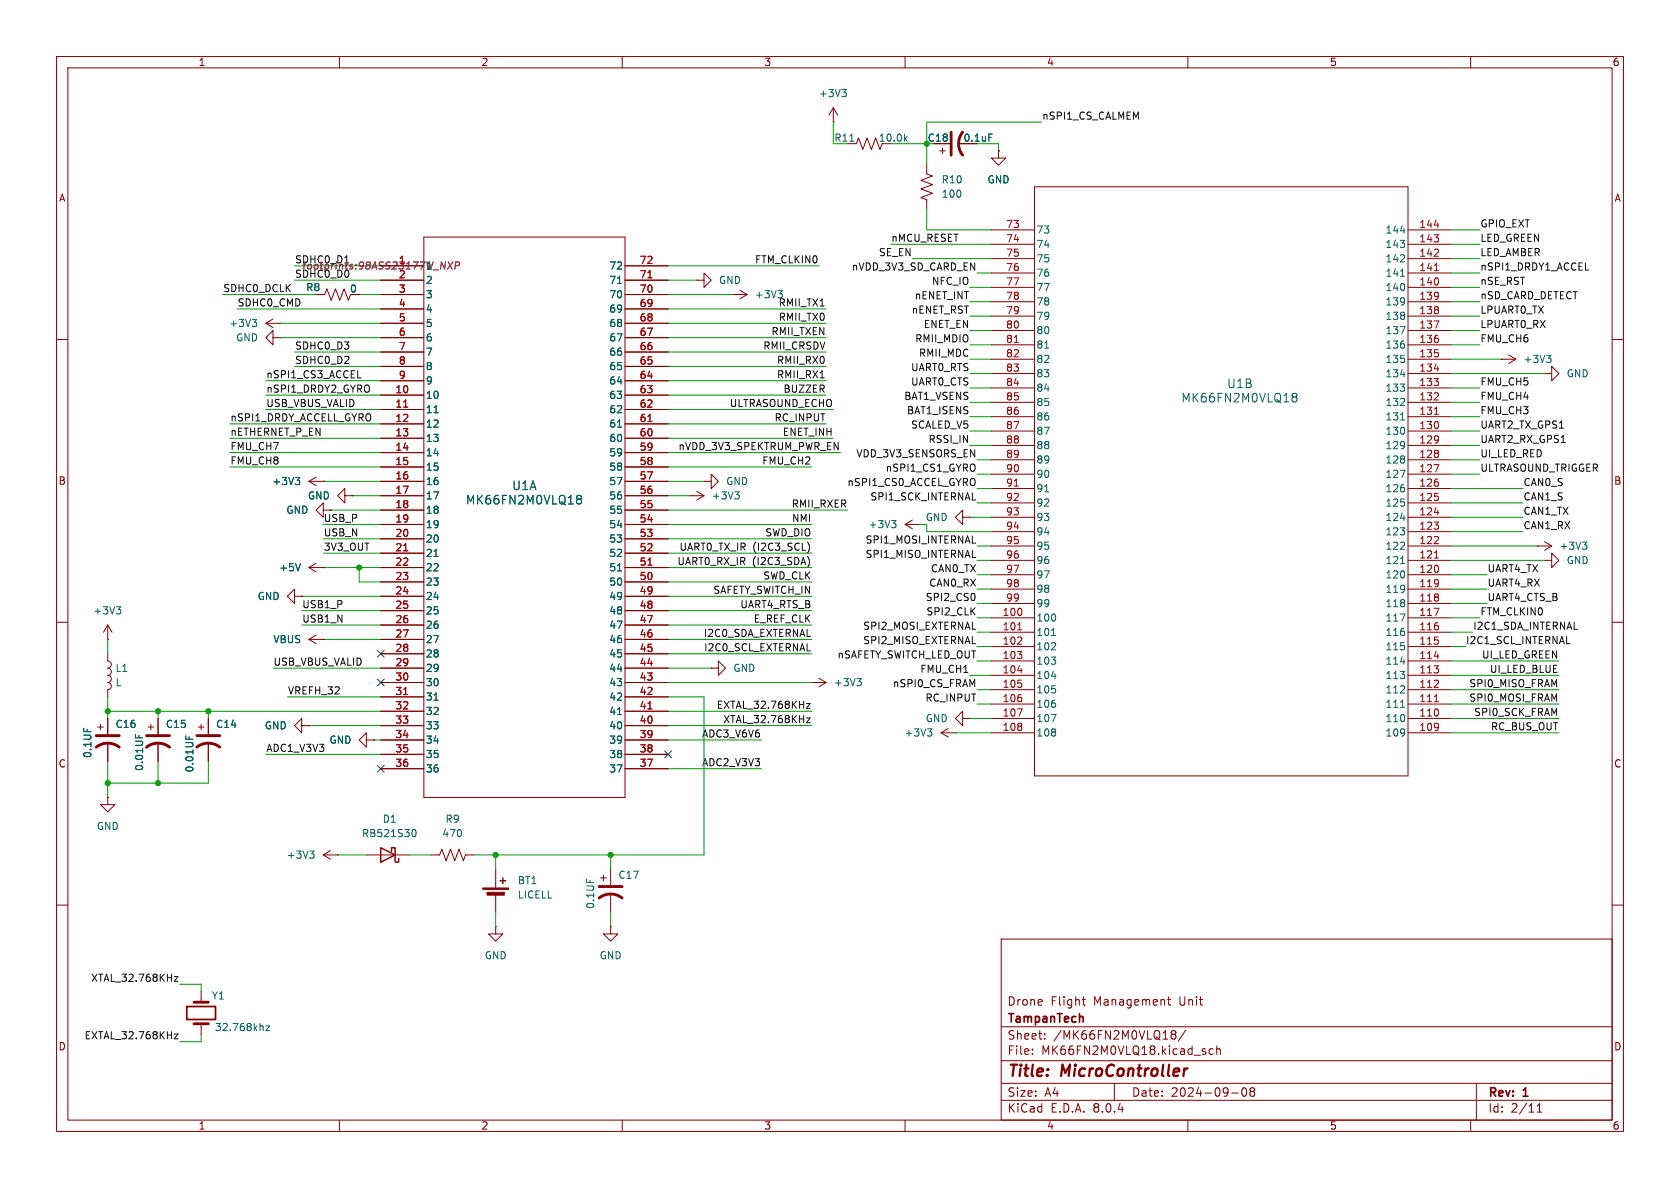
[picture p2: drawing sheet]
<svg xmlns="http://www.w3.org/2000/svg" width="297mm" height="210mm" viewBox="0 0 297 210" stroke-linecap="round" stroke-linejoin="round" font-family="sans-serif">
<g fill="none" stroke="#840000" stroke-width=".18">
<path d="M10 10h277v190h-277zM12 12h273v186h-273zM60 10v2M110 10v2M147.3 19.1l-.7 1.2M147.3 19.1v2.5M147.3 19.1l.8 1.2M160 10v2M210 10v2M260 10v2M147.3 21.6h.1M149.9 25.4h1.5l.4-1 .7 2 .8-2 .8 2 .7-2 .8 2 .4-1"/>
<path d="M163.8 29.2v1.5l1 .4-2 .8 2 .7-2 .8 2 .8-2 .7 1 .4v1.5M165.1 25.4h2.8M166.1 26.7h1M166.6 26.2v1M169.4 25.4h3.3M176.5 26.7v1.2h1.3l-1.3 1.3-1.2-1.3h1.2M176.5 26.7h.1M182.9 33h66v104.2h-66zM10 60h2M47 57.2h2.5M47 57.2l1.3 .7M48.3 59.7v-1.3l-1.3 1.3 1.3 1.3v-1.3h1.2"/>
<path d="M48.3 56.4l-1.3 .8M49.5 57.2h.1M49.5 59.7h.1M55.9 52.1h1.5l.4-1 .7 2 .8-2 .8 2 .7-2 .8 2 .4-1M62.2 52.1h1.3M67.3 52.1h7.6M67.3 47h7.6M67.3 49.5h7.6M67.3 54.6h7.6M67.3 57.2h7.6M67.3 59.7h7.6M74.9 41.9h35.6v99.1h-35.6z"/>
<path d="M110.5 52.1h7.6M110.5 47h7.6M110.5 49.5h7.6M110.5 54.6h7.6M110.5 57.2h7.6M110.5 59.7h7.6M123.2 49.5h1.3v-1.2l1.2 1.2-1.2 1.3v-1.3M123.2 49.5h.1M129.5 52.1h.1M129.5 52.1h2.6M130.8 51.3l1.3 .8M132.1 52.1l-1.3 .7"/>
<path d="M175.3 58.4h7.6M175.3 55.9h7.6M175.3 53.3h7.6M175.3 50.8h7.6M175.3 48.3h7.6M175.3 45.7h7.6M175.3 43.2h7.6M175.3 40.6h7.6M248.9 58.4h7.6M248.9 55.9h7.6M248.9 53.3h7.6M248.9 50.8h7.6"/>
<path d="M248.9 48.3h7.6M248.9 45.7h7.6M248.9 43.2h7.6M248.9 40.6h7.6M285 60h2M67.3 69.9h7.6M67.3 72.4h7.6M67.3 74.9h7.6M67.3 77.5h7.6M67.3 67.3h7.6M67.3 64.8h7.6M67.3 62.2h7.6"/>
<path d="M110.5 69.9h7.6M110.5 72.4h7.6M110.5 74.9h7.6M110.5 77.5h7.6M110.5 67.3h7.6M110.5 64.8h7.6M110.5 62.2h7.6M175.3 63.5h7.6M175.3 78.7h7.6M175.3 76.2h7.6M175.3 73.7h7.6M175.3 71.1h7.6"/>
<path d="M175.3 68.6h7.6M175.3 66h7.6M175.3 61h7.6M248.9 63.5h7.6M248.9 78.7h7.6M248.9 76.2h7.6M248.9 73.7h7.6M248.9 71.1h7.6M248.9 68.6h7.6M248.9 66h7.6M248.9 61h7.6M265.4 63.5h.1"/>
<path d="M265.4 63.5h2.6M266.7 62.7l1.3 .8M268 63.5l-1.3 .8M273 66h1.3v-1.2l1.3 1.2-1.3 1.3v-1.3M273 66h.1M54.6 85.1h2.5M54.6 85.1l1.3 .8M55.9 99.6l-1.3 .7M55.9 84.3l-1.3 .8M57.1 90.2v-1.3l-1.2 1.3 1.2 1.2v-1.2h1.3M57.1 85.1h.1M58.4 90.2h.1"/>
<path d="M61 87.6v-1.2l-1.3 1.2 1.3 1.3v-1.3h1.2M62.2 87.6h.1M67.3 80h7.6M67.3 82.6h7.6M67.3 85.1h7.6M67.3 87.6h7.6M67.3 90.2h7.6M67.3 92.7h7.6M67.3 95.3h7.6M67.3 97.8h7.6M110.5 80h7.6M110.5 82.6h7.6"/>
<path d="M110.5 85.1h7.6M110.5 87.6h7.6M110.5 90.2h7.6M110.5 92.7h7.6M110.5 95.3h7.6M110.5 97.8h7.6M121.9 87.6h.1M121.9 87.6h2.6M123.2 86.9l1.3 .7M124.5 85.1h1.2v-1.3l1.3 1.3-1.3 1.3v-1.3M124.5 85.1h.1M124.5 87.6l-1.3 .8"/>
<path d="M160 92.7h2.6M160 92.7l1.3 .8M161.3 91.9l-1.3 .8M162.6 92.7h.1M170.2 91.4v-1.2l-1.3 1.2 1.3 1.3v-1.3h1.2M171.4 91.4h.1M175.3 96.5h7.6M175.3 99.1h7.6M175.3 94h7.6M175.3 91.4h7.6M175.3 88.9h7.6M175.3 86.4h7.6"/>
<path d="M175.3 83.8h7.6M175.3 81.3h7.6M248.9 96.5h7.6M248.9 99.1h7.6M248.9 94h7.6M248.9 91.4h7.6M248.9 88.9h7.6M248.9 86.4h7.6M248.9 83.8h7.6M248.9 81.3h7.6M271.8 96.5h.1M271.8 96.5h2.5"/>
<path d="M273 99.1h1.3v-1.3l1.3 1.3-1.3 1.2v-1.2M273 99.1h.1M273 95.8l1.3 .7M274.3 96.5l-1.3 .8M10 110h2M19 115.6v1.2a.64 .64 0 0 1 .7 .7 .64 .64 0 0 1-.7 .6 .64 .64 0 0 1 .7 .6 .64 .64 0 0 1-.7 .7 .64 .64 0 0 1 .7 .6 .64 .64 0 0 1-.7 .7 .64 .64 0 0 1 .7 .6 .64 .64 0 0 1-.7 .6v1.3M19 113h.1M19 110.5v2.5M19 110.5l-.7 1.3M19 110.5l.8 1.3M52.1 105.4v-1.3l-1.3 1.3 1.3 1.3v-1.3h1.2M53.3 105.4h.1"/>
<path d="M54.6 100.3h2.5M54.6 113h2.5M54.6 113l1.3 .8M54.6 100.3l1.3 .8M55.9 112.3l-1.3 .7M57.1 113h.1M57.1 100.3h.1M67.3 100.3h7.6M67.3 102.9h7.6M67.3 105.4h7.6M67.3 108h7.6M67.3 110.5h7.6"/>
<path d="M67.3 113h7.6M67.3 115.6h7.6M67.3 118.1h7.6M110.5 100.3h7.6M110.5 102.9h7.6M110.5 105.4h7.6M110.5 108h7.6M110.5 110.5h7.6M110.5 113h7.6M110.5 115.6h7.6M110.5 118.1h7.6M125.7 118.1h1.3v-1.3l1.3 1.3-1.3 1.3v-1.3"/>
<path d="M125.7 118.1h.1M144.8 119.9l1.2 .8M175.3 109.2h7.6M175.3 111.8h7.6M175.3 114.3h7.6M175.3 116.8h7.6M175.3 119.4h7.6M175.3 106.7h7.6M175.3 104.1h7.6M175.3 101.6h7.6M248.9 109.2h7.6M248.9 111.8h7.6"/>
<path d="M248.9 114.3h7.6M248.9 116.8h7.6M248.9 119.4h7.6M248.9 106.7h7.6M248.9 104.1h7.6M248.9 101.6h7.6M285 110h2M17.3 128.5h1M17.8 128v1M19 127v2.8M19 131.3v3.3M26.2 128.5h1"/>
<path d="M26.7 128v1M27.9 127v2.8M27.9 131.3v3.3M35.1 128.5h1M35.6 128v1M36.8 127v2.8M36.8 131.3v3.3M53.3 128.3v-1.3l-1.2 1.3 1.2 1.2v-1.2h1.3M54.6 128.3h.1M64.8 130.8v-1.3l-1.3 1.3 1.3 1.3v-1.3h1.2M66 130.8h.1M67.3 120.7h7.6"/>
<path d="M67.3 123.2h7.6M67.3 125.7h7.6M67.3 128.3h7.6M67.3 130.8h7.6M67.3 133.4h7.6M67.3 135.9h7.6M110.5 120.7h7.6M110.5 123.2h7.6M110.5 125.7h7.6M110.5 128.3h7.6M110.5 130.8h7.6M110.5 133.4h7.6"/>
<path d="M110.5 135.9h7.6M143.5 120.7h.1M143.5 120.7h2.5M146 120.7l-1.2 .7M166.4 129.5l1.2 .8M166.4 129.5h2.5M167.6 128.8l-1.2 .7M168.9 129.5h.1M170.2 127v-1.3l-1.3 1.3 1.3 1.3v-1.3h1.2M171.4 127h.1M175.3 129.5h7.6M175.3 121.9h7.6"/>
<path d="M175.3 124.5h7.6M175.3 127h7.6M248.9 129.5h7.6M248.9 121.9h7.6M248.9 124.5h7.6M248.9 127h7.6M10 160h2M19 141v1.2h1.3l-1.3 1.3-1.2-1.3h1.2M19 141h.1M57.1 151.1h2.6M57.1 151.1l1.3 .8M58.4 150.4l-1.3 .7"/>
<path d="M59.7 151.1h.1M64.8 151.1h7.6M76.2 151.1h1.5l.4-1 .8 2 .7-2 .8 2 .8-2 .7 2 .4-1h1.5M87.6 153.7v3.3M87.6 158v3.3M106.2 155.2h1M106.7 154.7v1M107.9 153.7v2.8M107.9 158v3.3M285 160h2M35.6 175.3v1.9M87.6 163.8v1.3h1.3l-1.3 1.3-1.2-1.3h1.2"/>
<path d="M87.6 163.8h.1M107.9 163.8v1.3h1.3l-1.3 1.3-1.2-1.3h1.2M107.9 163.8h.1M177 166h108v32h-108zM191.3 176.7h.6M191.5 176.2v1.3l.4 .2M206.4 176.7h.6M206.6 176.2v1.3l.4 .2M35.6 181v1.9M60 198v2M110 198v2M160 198v2"/>
<path d="M177 194.5h108M177 191.5h108M177 187.5h108M177 181.5h108M182.5 186.3v.1M182.5 185.5v.1M184.7 183.6v.1M184.7 182.8v.1M197 191.5v3M207.3 182.8l-.3-.2 .3-.4 .4 .1 .2 .2-.3 .3M207.3 182.8l-.3 .3 .1 .5 .2 .1 .4-.1 .2-.2-.1-.4-.2-.2M207.3 182.8h.3"/>
<path d="M209.6 182.1l-1.3 2M210 198v2M214.5 185.5l-.5-.1-.3 .3v.4l.2 .2h.6M215.1 185.5l.2-.1 .4 .1v.9M215.1 184.9v1.5M217.7 193.2h1.2M219.7 192.4l.2-.1a.81 .81 0 0 1 .6 .6 .81 .81 0 0 1-.3 .8l-.2 .1a.81 .81 0 0 1-.3-1.4zM221.2 192.9l-.2-.2 .2-.4 .5 .1 .1 .2-.3 .3M221.2 192.9l-.2 .3v.3l.2 .3 .5-.1 .1-.2-.1-.4-.2-.2M221.2 192.9h.3M260 198v2M261 191.5v6.5"/>
<path d="M271.7 196.6h.9M271.7 195.5l.5-.4v1.5"/>
</g>
<path d="M209.9 188.9l-.3 .1" fill="none" stroke="#840000" stroke-width=".4"/>
<path d="M33 177.9h5.1v2.3h-5.1zM191.4 179.8l.1 .9" fill="none" stroke="#840000" stroke-width=".3"/>
<g fill="none" stroke="#006464" stroke-width=".18">
<path d="M148.8 15.8h.8l-.4 .5M149.4 16.3l.2 .2v.3l-.2 .3M150.2 25h.8M160 24.5l.4 .5M160.4 24.1l-.5 .5M174.8 23.7h.6M44.6 56.5h.8l-.5 .4M45.1 56.9l.3 .3v.3l-.3 .2M109.2 50.1h.7M137.5 51.4h.8l-.4 .5M138.1 51.9l.2 .2v.3M247.5 57.7h.9l-.6 1.3"/>
<path d="M247.5 46.3h.8M247.6 48.8h.7M247.6 40.8h.8M248.3 45.2v.4M76.7 73h.8M109.2 75.5h.7M184.7 61.5h.7M228.5 70l.2 .2M228.5 69.7l.2-.2 .4 .1 .2 .3-.3 .3M228.7 70.2h.3M228.7 70.2l-.2 .1M229 70.2l.3 .3-.1 .4-.2 .2-.5-.2"/>
<path d="M247.5 71.7h.8M247.6 74.2h.7M247.6 66.2h.8M248.3 70.6v.4M273.4 62.8h.8l-.4 .5M273.9 63.3l.3 .2v.3l-.3 .3M52.2 84.4h.8l-.4 .5M52.7 84.9l.3 .2v.3l-.3 .3M53.1 99.6l-.4 1.3M76.7 98.4h.8M102 88.1l.2 .1M102 87.7l.2-.1h.5l.1 .3-.3 .3"/>
<path d="M102.2 88.2h.3M102.2 88.2l-.2 .2M102.5 88.2l.3 .3-.1 .4-.2 .2-.5-.2M129.9 86.9h.8l-.4 .5M130.4 87.4l.3 .3v.3l-.3 .2M157.6 92h.8l-.4 .5M158.2 92.5l.2 .2v.3l-.2 .3M184.7 86.9h.7M247.5 97.1h.8M247.5 83.1h.9l-.6 1.3M247.6 99.6h.7M247.6 91.6h.8"/>
<path d="M248.3 96v.4M279.8 95.8h.7l-.4 .5M280.3 96.3l.2 .3v.3l-.2 .2M20.6 107.3h.7l-.4 .4M21.1 107.7l.2 .3v.3l-.2 .2M109.2 100.9h.7M151.5 120h.8l-.5 .4M185.8 114.9h.8M185.9 112.3h.7M185.9 119.5h.8M186.6 113.7v.5M247.5 108.5h.9l-.6 1.3"/>
<path d="M247.6 117h.8M23.9 129.8v.6M24.6 130v.4M32.8 130.1v.6M33.4 130.3v.4M76.7 123.8h.8M109.2 126.3h.7M152 120.4l.3 .3v.3l-.3 .2M164 128.8h.7l-.4 .5M164.5 129.3l.2 .3v.3l-.2 .2M185.8 126.3h.9l-.6 1.3M247.5 122.5h.8"/>
<path d="M247.6 125h.7M248.3 121.4v.4M54.7 150.4h.8l-.4 .5M55.3 150.9l.2 .3v.3l-.2 .2M72.9 146.8l.2-.2a.68 .68 0 0 1 .5 .7 .68 .68 0 0 1-.5 .6l-.2-.1M47 181.3h.7l-.7 .9h.7"/>
</g>
<g fill="none" stroke="#a90000" stroke-width=".18">
<path d="M253.6 39.8h.8M114.5 49.1h.8M253.5 56.7h.9l-.6 1.3M253.5 45.3h.8M253.6 47.8h.7M254.2 44.2v.4M71.4 72h.7M114.5 74.5h.8M179.3 60.5h.7M253.5 70.7h.8M253.6 73.2h.7M253.6 65.2h.8"/>
<path d="M254.2 69.6v.4M71.4 97.4h.7M114.5 99.9h.8M179.3 85.9h.7M253.5 96.1h.8M253.5 82.1h.9l-.6 1.3M253.6 98.6h.7M253.6 90.6h.8M254.2 95v.4M179.9 113.9h.7M179.9 111.3h.7M179.9 118.5h.8"/>
<path d="M180.6 112.7v.5M253.5 107.5h.9l-.6 1.3M253.6 116h.8M71.4 122.8h.7M114.5 125.3h.8M179.9 125.3h.8l-.5 1.3M253.5 121.5h.8M253.6 124h.7M254.2 120.4v.4"/>
</g>
<path d="M78 46.3l.6 1.3 .2-1.3M79.2 46.3l.7 1.3M80.1 46.3l-1 1.3M80.5 47l.6-.1 .1-.2v-.3l-.1-.1h-.5l-.2 1.3" fill="none" stroke="#840084" stroke-width=".18"/>
<g fill="#840000" stroke="#840000" stroke-width=".18">
<path d="M85.3 157h4.6v.2h-4.6z"/>
<path d="M86.1 157.7h3.1v.5h-3.1z"/>
</g>
<path d="M67.3 149.9l2.5 1.2-2.5 1.3zM69.2 150.5v-.6h.6v2.5h.7v-.6M88.4 155.7h1M88.9 155.2v1" fill="none" stroke="#840000" stroke-width=".25"/>
<path d="M168.1 23.4v4M170.2 23.4a3.3 3.3 0 0 0 0 4M17 132.1a3.3 3.3 0 0 1 4.1 0M17 130h4.1M25.9 132.1a3.3 3.3 0 0 1 4.1 0M25.9 130h4.1M34.8 132.1a3.3 3.3 0 0 1 4.1 0M34.8 130h4.1M105.9 158.8a3.3 3.3 0 0 1 4.1 0M105.9 156.7h4.1M34.3 177.2h2.5M34.3 181h2.5" fill="none" stroke="#840000" stroke-width=".51"/>
<path d="M280.3 47.7h.6M63.2 66.8h.6M145 66.8h.7M142.8 95.9a1.49 1.49 0 0 1 0 1.8M143 98.7l.1 .5-.1 .7M172.3 105.1v.8M277 113.8h.6M142.6 126.9h.6l-.6 .9h.6M142.6 124.4h.6l-.6 .8h.6M30.8 172.6h.7l-.7 .9h.7M30.8 182.8h.7l-.7 .8h.7" fill="none" stroke="#0f0f0f" stroke-width=".18"/>
<g fill="none" stroke="#009600" stroke-width=".18">
<path d="M147.3 21.6v3.8M157.5 25.4h6.3M163.8 36.8v3.8h11.5M172.7 25.4h3.8v1.3M184.1 21.6h-20.3v7.6M39.4 52.1h16.5M41.9 54.6h25.4M49.5 59.7h17.8M49.5 57.2h17.8M52.1 47h15.2M52.1 49.5h15.2M63.5 52.1h3.8"/>
<path d="M118.1 52.1h11.4M118.1 59.7h27.9M118.1 47h26.7M118.1 54.6h27.9M118.1 57.2h27.9M118.1 49.5h5.1M157.5 43.2h17.8M161.3 45.7h14M171.4 58.4h3.9M171.4 50.8h3.9M171.4 53.3h3.9M171.4 55.9h3.9"/>
<path d="M172.7 48.3h2.6M256.5 48.3h5.1M256.5 45.7h5.1M256.5 40.6h5.1M256.5 43.2h5.1M256.5 58.4h5.1M256.5 50.8h5.1M256.5 53.3h5.1M256.5 55.9h5.1M40.6 74.9h26.7M40.6 77.5h26.7M47 69.9h20.3"/>
<path d="M47 67.3h20.3M47 72.4h20.3M52.1 62.2h15.2M52.1 64.8h15.2M118.1 69.9h27.9M118.1 74.9h27.9M118.1 62.2h27.9M118.1 67.3h27.9M118.1 64.8h27.9M118.1 77.5h29.2M118.1 72.4h29.2M171.4 68.6h3.9"/>
<path d="M171.4 78.7h3.9M171.4 76.2h3.9M171.4 66h3.9M171.4 73.7h3.9M171.4 61h3.9M171.4 63.5h3.9M171.4 71.1h3.9M256.5 68.6h5.1M256.5 78.7h5.1M256.5 76.2h5.1M256.5 66h16.5M256.5 73.7h5.1"/>
<path d="M256.5 61h5.1M256.5 63.5h8.9M256.5 71.1h5.1M40.6 82.6h26.7M40.6 80h26.7M57.1 92.7h10.2M57.1 95.3h10.2M57.1 97.8h10.2M57.1 85.1h10.2M58.4 90.2h8.9M62.2 87.6h5.1M118.1 92.7h25.4"/>
<path d="M118.1 82.6h25.4M118.1 95.3h25.4M118.1 87.6h3.8M118.1 97.8h25.4M118.1 90.2h31.8M118.1 80h30.5M118.1 85.1h6.4M162.6 92.7h1.2v1.3h11.5M171.4 91.4h3.9M172.7 88.9h2.6M172.7 96.5h2.6M172.7 86.4h2.6"/>
<path d="M172.7 83.8h2.6M172.7 81.3h2.6M172.7 99.1h2.6M256.5 94h12.7M256.5 88.9h12.7M256.5 96.5h15.3M256.5 86.4h12.7M256.5 83.8h5.1M256.5 81.3h5.1M256.5 99.1h16.5M256.5 91.4h12.7M19 113v2.6"/>
<path d="M48.3 118.1h19M53.3 108h14M53.3 110.5h14M53.3 105.4h14M57.1 113h10.2M57.1 100.3h10.2M63.5 100.3v2.6h3.8M118.1 108h25.4M118.1 115.6h25.4M118.1 113h25.4M118.1 118.1h7.6M118.1 100.3h25.4"/>
<path d="M118.1 102.9h25.4M118.1 110.5h25.4M118.1 105.4h25.4M171.4 119.4h3.9M172.7 116.8h2.6M172.7 114.3h2.6M172.7 104.1h2.6M172.7 106.7h2.6M172.7 111.8h2.6M172.7 101.6h2.6M172.7 109.2h2.6M256.5 116.8h19.1"/>
<path d="M256.5 119.4h19.1M256.5 114.3h2.6M256.5 104.1h6.4M256.5 106.7h6.4M256.5 111.8h3.8M256.5 101.6h6.4M256.5 109.2h5.1M19 125.7h48.3M19 123.2v3.8M19 134.6v6.4M27.9 125.7v1.3M27.9 134.6v3.8"/>
<path d="M36.8 134.6v3.8h-17.8M36.8 125.7v1.3M47 133.4h20.3M50.8 123.2h16.5M54.6 128.3h12.7M66 130.8h1.3M118.1 123.2h6.4v27.9h-40.7M118.1 130.8h16.5M118.1 135.9h16.5M118.1 125.7h25.4M118.1 120.7h25.4M118.1 128.3h25.4"/>
<path d="M168.9 129.5h6.4M171.4 127h3.9M172.7 124.5h2.6M172.7 121.9h2.6M256.5 124.5h19.1M256.5 129.5h19.1M256.5 121.9h19.1M256.5 127h19.1M59.7 151.1h5.1M72.4 151.1h3.8M87.6 151.1v2.6M107.9 151.1v2.6"/>
<path d="M31.7 174h3.9v1.3M87.6 161.3v2.5M107.9 161.3v2.5M35.6 182.9v1.3h-3.9"/>
</g>
<path d="M66.7 115l1.2 1.2M67.9 115l-1.2 1.2M66.7 120l1.2 1.3M66.7 135.3l1.2 1.2M67.9 120l-1.2 1.3M67.9 135.3l-1.2 1.2M117.5 132.7l1.2 1.3M118.7 132.7l-1.2 1.3" fill="none" stroke="#000084" stroke-width=".18"/>
<g fill="#009600" stroke="#009600" stroke-width=".18">
<circle cx="19" cy="138.4" r=".46"/>
<circle cx="27.9" cy="138.4" r=".46"/>
<circle cx="36.8" cy="125.7" r=".46"/>
<circle cx="19" cy="125.7" r=".46"/>
<circle cx="27.9" cy="125.7" r=".46"/>
<circle cx="63.5" cy="100.3" r=".46"/>
<circle cx="87.6" cy="151.1" r=".46"/>
<circle cx="107.9" cy="151.1" r=".46"/>
<circle cx="163.8" cy="25.4" r=".46"/>
</g>
<g font-size="2.8" fill="#840000">
<text x="178" y="190.9">Title:</text>
<text x="187.7" y="190.9">MicroController</text>
</g>
<g font-size="2.1" fill="#006464">
<text x="208.7" y="71.3">MK66FN2M0VLQ18</text>
<text x="216.8" y="68.8">U1B</text>
<text x="82.3" y="89.4">MK66FN2M0VLQ18</text>
<text x="90.5" y="86.8">U1A</text>
</g>
<g font-size="2.1" fill="#840000">
<text x="178" y="178">Drone</text>
<text x="185.7" y="178">Flight</text>
<text x="193.4" y="178">Management</text>
<text x="208.6" y="178">Unit</text>
<text x="178" y="184">Sheet:</text>
<text x="178" y="181.2">TampanTech</text>
<text x="186.2" y="184">/MK66FN2M0VLQ18/</text>
<text x="178" y="186.7">File:</text>
<text x="184.1" y="186.7">MK66FN2M0VLQ18.kicad_sch</text>
<text x="178" y="196.9">KiCad</text>
<text x="178" y="194.1">Size:</text>
<text x="184.7" y="194.1">A4</text>
<text x="185.7" y="196.9">E.D.A.</text>
<text x="193.3" y="196.9">8.0.4</text>
<text x="200" y="194.1">Date:</text>
<text x="207" y="194.1">2024-09-08</text>
<text x="263" y="194.3">Rev:</text>
<text x="263" y="196.9">Id:</text>
<text x="267.1" y="196.9">2/11</text>
<text x="269.4" y="194.3">1</text>
</g>
<g font-size="1.8" fill="#840000">
<text x="35" y="11.9">1</text>
<text x="85" y="11.9">2</text>
<text x="135" y="11.9">3</text>
<text x="185" y="11.9">4</text>
<text x="235" y="11.9">5</text>
<text x="285" y="11.9">6</text>
<text x="10.3" y="35.9">A</text>
<text x="285.3" y="35.9">A</text>
<text x="10.3" y="85.9">B</text>
<text x="285.3" y="85.9">B</text>
<text x="10.3" y="135.9">C</text>
<text x="285.3" y="135.9">C</text>
<text x="10.3" y="185.9">D</text>
<text x="285.3" y="185.9">D</text>
<text x="35" y="199.9">1</text>
<text x="85" y="199.9">2</text>
<text x="135" y="199.9">3</text>
<text x="185" y="199.9">4</text>
<text x="235" y="199.9">5</text>
<text x="285" y="199.9">6</text>
</g>
<g font-size="1.8" fill="#006464">
<text x="144.7" y="17.4">+3V3</text>
<text x="155.3" y="25.2">10.0k</text>
<text x="163.9" y="25.2">C18</text>
<text x="170.2" y="25.2">0.1uF</text>
<text x="166.4" y="35.2">100</text>
<text x="166.4" y="32.6">R10</text>
<text x="174.5" y="32.6">GND</text>
<text x="183.1" y="41.5">73</text>
<text x="244.8" y="41.5">144</text>
<text x="75.2" y="47.9">1</text>
<text x="107.6" y="47.9">72</text>
<text x="183.1" y="44">74</text>
<text x="183.1" y="46.6">75</text>
<text x="244.8" y="46.6">142</text>
<text x="244.8" y="44">143</text>
<text x="54" y="51.7">R8</text>
<text x="61.8" y="51.9">0</text>
<text x="75.2" y="50.4">2</text>
<text x="75.2" y="52.9">3</text>
<text x="107.6" y="52.9">70</text>
<text x="107.6" y="50.4">71</text>
<text x="127" y="50.4">GND</text>
<text x="133.4" y="52.9">+3V3</text>
<text x="183.1" y="49.1">76</text>
<text x="183.1" y="51.7">77</text>
<text x="244.8" y="51.7">140</text>
<text x="244.8" y="49.1">141</text>
<text x="40.4" y="58">+3V3</text>
<text x="75.2" y="55.5">4</text>
<text x="75.2" y="58">5</text>
<text x="107.6" y="58">68</text>
<text x="107.6" y="55.5">69</text>
<text x="183.1" y="54.2">78</text>
<text x="183.1" y="56.7">79</text>
<text x="183.1" y="59.3">80</text>
<text x="244.8" y="59.3">137</text>
<text x="244.8" y="56.7">138</text>
<text x="244.8" y="54.2">139</text>
<text x="41.6" y="60.6">GND</text>
<text x="75.2" y="60.6">6</text>
<text x="75.2" y="63.1">7</text>
<text x="75.2" y="65.6">8</text>
<text x="107.6" y="65.6">65</text>
<text x="107.6" y="63.1">66</text>
<text x="107.6" y="60.6">67</text>
<text x="183.1" y="61.8">81</text>
<text x="183.1" y="64.4">82</text>
<text x="244.8" y="64.4">135</text>
<text x="244.8" y="61.8">136</text>
<text x="269.3" y="64.4">+3V3</text>
<text x="75.2" y="70.7">10</text>
<text x="75.2" y="68.2">9</text>
<text x="107.6" y="70.7">63</text>
<text x="107.6" y="68.2">64</text>
<text x="183.1" y="66.9">83</text>
<text x="183.1" y="69.4">84</text>
<text x="183.1" y="72">85</text>
<text x="244.8" y="72">132</text>
<text x="244.8" y="69.4">133</text>
<text x="244.8" y="66.9">134</text>
<text x="276.9" y="66.9">GND</text>
<text x="75.2" y="73.3">11</text>
<text x="75.2" y="75.8">12</text>
<text x="107.6" y="75.8">61</text>
<text x="107.6" y="73.3">62</text>
<text x="183.1" y="74.5">86</text>
<text x="183.1" y="77.1">87</text>
<text x="244.8" y="77.1">130</text>
<text x="244.8" y="74.5">131</text>
<text x="75.2" y="78.3">13</text>
<text x="75.2" y="80.9">14</text>
<text x="75.2" y="83.4">15</text>
<text x="107.6" y="83.4">58</text>
<text x="107.6" y="80.9">59</text>
<text x="107.6" y="78.3">60</text>
<text x="183.1" y="79.6">88</text>
<text x="183.1" y="82.1">89</text>
<text x="244.8" y="82.1">128</text>
<text x="244.8" y="79.6">129</text>
<text x="48" y="86">+3V3</text>
<text x="54.3" y="88.5">GND</text>
<text x="75.2" y="86">16</text>
<text x="75.2" y="88.5">17</text>
<text x="107.6" y="88.5">56</text>
<text x="107.6" y="86">57</text>
<text x="125.7" y="88.5">+3V3</text>
<text x="128.3" y="86">GND</text>
<text x="183.1" y="84.7">90</text>
<text x="183.1" y="87.2">91</text>
<text x="183.1" y="89.8">92</text>
<text x="244.8" y="89.8">125</text>
<text x="244.8" y="87.2">126</text>
<text x="244.8" y="84.7">127</text>
<text x="50.5" y="91">GND</text>
<text x="75.2" y="91">18</text>
<text x="75.2" y="93.6">19</text>
<text x="107.6" y="93.6">54</text>
<text x="107.6" y="91">55</text>
<text x="153.5" y="93.6">+3V3</text>
<text x="163.6" y="92.3">GND</text>
<text x="183.1" y="92.3">93</text>
<text x="183.1" y="94.8">94</text>
<text x="244.8" y="94.8">123</text>
<text x="244.8" y="92.3">124</text>
<text x="49.3" y="101.2">+5V</text>
<text x="75.2" y="96.1">20</text>
<text x="75.2" y="98.7">21</text>
<text x="75.2" y="101.2">22</text>
<text x="107.6" y="101.2">51</text>
<text x="107.6" y="98.7">52</text>
<text x="107.6" y="96.1">53</text>
<text x="183.1" y="97.4">95</text>
<text x="183.1" y="99.9">96</text>
<text x="244.8" y="99.9">121</text>
<text x="244.8" y="97.4">122</text>
<text x="275.6" y="97.4">+3V3</text>
<text x="276.9" y="99.9">GND</text>
<text x="45.4" y="106.3">GND</text>
<text x="75.2" y="103.7">23</text>
<text x="75.2" y="106.3">24</text>
<text x="107.6" y="106.3">49</text>
<text x="107.6" y="103.7">50</text>
<text x="183.1" y="102.5">97</text>
<text x="183.1" y="105">98</text>
<text x="183.1" y="107.5">99</text>
<text x="244.8" y="107.5">118</text>
<text x="244.8" y="105">119</text>
<text x="244.8" y="102.5">120</text>
<text x="16.4" y="108.8">+3V3</text>
<text x="48.2" y="113.9">VBUS</text>
<text x="75.2" y="108.8">25</text>
<text x="75.2" y="111.4">26</text>
<text x="75.2" y="113.9">27</text>
<text x="107.6" y="113.9">46</text>
<text x="107.6" y="111.4">47</text>
<text x="107.6" y="108.8">48</text>
<text x="183.1" y="110.1">100</text>
<text x="183.1" y="112.6">101</text>
<text x="244.8" y="112.6">116</text>
<text x="244.8" y="110.1">117</text>
<text x="20.3" y="119">L1</text>
<text x="75.2" y="116.4">28</text>
<text x="75.2" y="119">29</text>
<text x="107.6" y="119">44</text>
<text x="107.6" y="116.4">45</text>
<text x="129.5" y="119">GND</text>
<text x="183.1" y="115.2">102</text>
<text x="183.1" y="117.7">103</text>
<text x="244.8" y="117.7">114</text>
<text x="244.8" y="115.2">115</text>
<text x="20.3" y="121.5">L</text>
<text x="75.2" y="121.5">30</text>
<text x="75.2" y="124.1">31</text>
<text x="107.6" y="124.1">42</text>
<text x="107.6" y="121.5">43</text>
<text x="147.3" y="121.5">+3V3</text>
<text x="183.1" y="120.2">104</text>
<text x="183.1" y="122.8">105</text>
<text x="183.1" y="125.3">106</text>
<text x="244.8" y="125.3">111</text>
<text x="244.8" y="122.8">112</text>
<text x="244.8" y="120.2">113</text>
<text x="20.3" y="128.9">C16</text>
<text x="29.2" y="128.9">C15</text>
<text x="38.1" y="128.9">C14</text>
<text x="46.7" y="129.1">GND</text>
<text x="58.1" y="131.7">GND</text>
<text x="75.2" y="126.6">32</text>
<text x="75.2" y="129.1">33</text>
<text x="75.2" y="131.7">34</text>
<text x="107.6" y="131.7">39</text>
<text x="107.6" y="129.1">40</text>
<text x="107.6" y="126.6">41</text>
<text x="159.8" y="130.4">+3V3</text>
<text x="163.6" y="127.9">GND</text>
<text x="183.1" y="127.9">107</text>
<text x="183.1" y="130.4">108</text>
<text x="244.8" y="130.4">109</text>
<text x="244.8" y="127.9">110</text>
<text x="16.4" y="134.1" transform="rotate(-90 16.4 134.1)">0.1UF</text>
<text x="25.5" y="136.4" transform="rotate(-90 25.5 136.4)">0.01UF</text>
<text x="34.4" y="136.6" transform="rotate(-90 34.4 136.6)">0.01UF</text>
<text x="75.2" y="134.2">35</text>
<text x="75.2" y="136.8">36</text>
<text x="107.6" y="136.8">37</text>
<text x="107.6" y="134.2">38</text>
<text x="17" y="146.9">GND</text>
<text x="63.9" y="148.2">RB521S30</text>
<text x="67.6" y="145.6">D1</text>
<text x="78.1" y="148.2">470</text>
<text x="78.7" y="145.6">R9</text>
<text x="50.6" y="152">+3V3</text>
<text x="109.2" y="155.5">C17</text>
<text x="91.4" y="156.5">BT1</text>
<text x="91.4" y="159">LICELL</text>
<text x="105.3" y="160.8" transform="rotate(-90 105.3 160.8)">0.1UF</text>
<text x="85.6" y="169.8">GND</text>
<text x="105.9" y="169.8">GND</text>
<text x="37.4" y="176.9">Y1</text>
<text x="37.9" y="182.5">32.768khz</text>
</g>
<g font-size="1.8" fill="#0f0f0f">
<text x="184.1" y="21.2">nSPI1_CS_CALMEM</text>
<text x="261.6" y="40.3">GPIO_EXT</text>
<text x="133.4" y="46.6">FTM_CLKIN0</text>
<text x="150.5" y="47.9">nVDD_3V3_SD_CARD_EN</text>
<text x="155.3" y="45.4">SE_EN</text>
<text x="157.5" y="42.8">nMCU_RESET</text>
<text x="261.6" y="42.8">LED_GREEN</text>
<text x="261.6" y="45.4">LED_AMBER</text>
<text x="261.6" y="47.9">nSPI1_DRDY1_ACCEL</text>
<text x="39.4" y="51.7">SDHC0_DCLK</text>
<text x="161.6" y="53">nENET_INT</text>
<text x="164.7" y="50.5">NFC_IO</text>
<text x="261.6" y="53">nSD_CARD_DETECT</text>
<text x="261.6" y="50.5">nSE_RST</text>
<text x="41.9" y="54.3">SDHC0_CMD</text>
<text x="136.3" y="59.3">RMII_TXEN</text>
<text x="137.6" y="54.3">RMII_TX1</text>
<text x="137.6" y="56.8">RMII_TX0</text>
<text x="161.1" y="55.5">nENET_RST</text>
<text x="163.2" y="58.1">ENET_EN</text>
<text x="261.6" y="58.1">LPUART0_RX</text>
<text x="261.6" y="55.5">LPUART0_TX</text>
<text x="52.1" y="64.4">SDHC0_D2</text>
<text x="52.1" y="61.9">SDHC0_D3</text>
<text x="134.8" y="61.9">RMII_CRSDV</text>
<text x="137.3" y="64.4">RMII_RX0</text>
<text x="161" y="65.7">UART0_RTS</text>
<text x="161.7" y="60.6">RMII_MDIO</text>
<text x="162.4" y="63.2">RMII_MDC</text>
<text x="261.6" y="60.6">FMU_CH6</text>
<text x="47" y="69.5">nSPI1_DRDY2_GYRO</text>
<text x="47" y="67">nSPI1_CS3_ACCEL</text>
<text x="137.3" y="67">RMII_RX1</text>
<text x="138.4" y="69.5">BUZZER</text>
<text x="159.8" y="70.8">BAT1_VSENS</text>
<text x="161" y="68.2">UART0_CTS</text>
<text x="261.6" y="70.8">FMU_CH4</text>
<text x="261.6" y="68.2">FMU_CH5</text>
<text x="40.6" y="77.1">nETHERNET_P_EN</text>
<text x="40.6" y="74.6">nSPI1_DRDY_ACCELL_GYRO</text>
<text x="47" y="72">USB_VBUS_VALID</text>
<text x="128.9" y="72">ULTRASOUND_ECHO</text>
<text x="136.8" y="74.6">RC_INPUT</text>
<text x="138.3" y="77.1">ENET_INH</text>
<text x="160.2" y="73.3">BAT1_ISENS</text>
<text x="161" y="75.9">SCALED_V5</text>
<text x="261.6" y="75.9">UART2_TX_GPS1</text>
<text x="261.6" y="73.3">FMU_CH3</text>
<text x="40.6" y="79.7">FMU_CH7</text>
<text x="40.6" y="82.2">FMU_CH8</text>
<text x="119.8" y="79.7">nVDD_3V3_SPEKTRUM_PWR_EN</text>
<text x="134.7" y="82.2">FMU_CH2</text>
<text x="151.3" y="80.9">VDD_3V3_SENSORS_EN</text>
<text x="156.5" y="83.5">nSPI1_CS1_GYRO</text>
<text x="164.1" y="78.4">RSSI_IN</text>
<text x="261.6" y="78.4">UART2_RX_GPS1</text>
<text x="261.6" y="80.9">UI_LED_RED</text>
<text x="261.6" y="83.5">ULTRASOUND_TRIGGER</text>
<text x="139.9" y="89.8">RMII_RXER</text>
<text x="149.7" y="86">nSPI1_CS0_ACCEL_GYRO</text>
<text x="153.8" y="88.6">SPI1_SCK_INTERNAL</text>
<text x="269.2" y="88.6">CAN1_S</text>
<text x="269.2" y="86">CAN0_S</text>
<text x="57.1" y="92.4">USB_P</text>
<text x="57.1" y="94.9">USB_N</text>
<text x="135.2" y="94.9">SWD_DIO</text>
<text x="139.9" y="92.4">NMI</text>
<text x="269.2" y="93.6">CAN1_RX</text>
<text x="269.2" y="91.1">CAN1_TX</text>
<text x="57.1" y="97.4">3V3_OUT</text>
<text x="119.7" y="100">UART0_RX_IR</text>
<text x="120" y="97.4">UART0_TX_IR (I2C3_SCL)</text>
<text x="133" y="100">(I2C3_SDA)</text>
<text x="152.9" y="98.7">SPI1_MISO_INTERNAL</text>
<text x="152.9" y="96.2">SPI1_MOSI_INTERNAL</text>
<text x="164.5" y="101.3">CAN0_TX</text>
<text x="262.9" y="101.3">UART4_TX</text>
<text x="53.3" y="107.6">USB1_P</text>
<text x="126" y="105.1">SAFETY_SWITCH_IN</text>
<text x="130.8" y="107.6">UART4_RTS_B</text>
<text x="134.8" y="102.5">SWD_CLK</text>
<text x="163.6" y="106.3">SPI2_CS0</text>
<text x="164.2" y="103.8">CAN0_RX</text>
<text x="262.9" y="106.3">UART4_CTS_B</text>
<text x="262.9" y="103.8">UART4_RX</text>
<text x="53.3" y="110.1">USB1_N</text>
<text x="124.3" y="112.7">I2C0_SDA_EXTERNAL</text>
<text x="133.1" y="110.1">E_REF_CLK</text>
<text x="152.5" y="111.4">SPI2_MOSI_EXTERNAL</text>
<text x="152.5" y="114">SPI2_MISO_EXTERNAL</text>
<text x="163.7" y="108.9">SPI2_CLK</text>
<text x="259.1" y="114">I2C1_SCL_INTERNAL</text>
<text x="260.3" y="111.4">I2C1_SDA_INTERNAL</text>
<text x="261.6" y="108.9">FTM_CLKIN0</text>
<text x="48.3" y="117.8">USB_VBUS_VALID</text>
<text x="124.4" y="115.2">I2C0_SCL_EXTERNAL</text>
<text x="148" y="116.5">nSAFETY_SWITCH_LED_OUT</text>
<text x="162.6" y="119">FMU_CH1</text>
<text x="261.9" y="116.5">UI_LED_GREEN</text>
<text x="263.3" y="119">UI_LED_BLUE</text>
<text x="50.8" y="122.8">VREFH_32</text>
<text x="126.6" y="125.4">EXTAL_32.768KHz</text>
<text x="157.8" y="121.6">nSPI0_CS_FRAM</text>
<text x="163.5" y="124.1">RC_INPUT</text>
<text x="259.7" y="121.6">SPI0_MISO_FRAM</text>
<text x="259.7" y="124.1">SPI0_MOSI_FRAM</text>
<text x="124" y="130.5">ADC3_V6V6</text>
<text x="127.8" y="127.9">XTAL_32.768KHz</text>
<text x="260.5" y="126.7">SPI0_SCK_FRAM</text>
<text x="263.5" y="129.2">RC_BUS_OUT</text>
<text x="47" y="133">ADC1_V3V3</text>
<text x="124" y="135.5">ADC2_V3V3</text>
<text x="16" y="173.6">XTAL_32.768KHz</text>
<text x="14.9" y="183.8">EXTAL_32.768KHz</text>
</g>
<text font-size="1.8" fill="#009600" x="147.4" y="25.2">R11</text>
<g font-size="1.8" fill="#a90000">
<text x="177.8" y="40.4">73</text>
<text x="250.8" y="40.4">144</text>
<text x="70.4" y="46.7">1</text>
<text x="113" y="46.7">72</text>
<text x="177.8" y="42.9">74</text>
<text x="177.8" y="45.5">75</text>
<text x="250.8" y="45.5">142</text>
<text x="250.8" y="42.9">143</text>
<text x="70.4" y="49.3">2</text>
<text x="70.4" y="51.8">3</text>
<text x="113" y="51.8">70</text>
<text x="113" y="49.3">71</text>
<text x="177.8" y="48">76</text>
<text x="177.8" y="50.5">77</text>
<text x="177.8" y="53.1">78</text>
<text x="250.8" y="53.1">139</text>
<text x="250.8" y="50.5">140</text>
<text x="250.8" y="48">141</text>
<text x="70.4" y="54.4">4</text>
<text x="70.4" y="56.9">5</text>
<text x="70.4" y="59.4">6</text>
<text x="113" y="59.4">67</text>
<text x="113" y="56.9">68</text>
<text x="113" y="54.4">69</text>
<text x="177.8" y="55.6">79</text>
<text x="177.8" y="58.2">80</text>
<text x="250.8" y="58.2">137</text>
<text x="250.8" y="55.6">138</text>
<text x="70.4" y="62">7</text>
<text x="70.4" y="64.5">8</text>
<text x="113" y="64.5">65</text>
<text x="113" y="62">66</text>
<text x="177.8" y="60.7">81</text>
<text x="177.8" y="63.2">82</text>
<text x="177.8" y="65.8">83</text>
<text x="250.8" y="65.8">134</text>
<text x="250.8" y="63.2">135</text>
<text x="250.8" y="60.7">136</text>
<text x="69.8" y="69.6">10</text>
<text x="70.4" y="67.1">9</text>
<text x="113" y="69.6">63</text>
<text x="113" y="67.1">64</text>
<text x="177.8" y="68.3">84</text>
<text x="177.8" y="70.9">85</text>
<text x="250.8" y="70.9">132</text>
<text x="250.8" y="68.3">133</text>
<text x="69.8" y="72.1">11</text>
<text x="69.8" y="74.7">12</text>
<text x="69.8" y="77.2">13</text>
<text x="113" y="77.2">60</text>
<text x="113" y="74.7">61</text>
<text x="113" y="72.1">62</text>
<text x="177.8" y="73.4">86</text>
<text x="177.8" y="75.9">87</text>
<text x="250.8" y="75.9">130</text>
<text x="250.8" y="73.4">131</text>
<text x="69.8" y="79.8">14</text>
<text x="69.8" y="82.3">15</text>
<text x="113" y="82.3">58</text>
<text x="113" y="79.8">59</text>
<text x="177.8" y="78.5">88</text>
<text x="177.8" y="81">89</text>
<text x="177.8" y="83.6">90</text>
<text x="250.8" y="83.6">127</text>
<text x="250.8" y="81">128</text>
<text x="250.8" y="78.5">129</text>
<text x="69.8" y="84.8">16</text>
<text x="69.8" y="87.4">17</text>
<text x="69.8" y="89.9">18</text>
<text x="113" y="89.9">55</text>
<text x="113" y="87.4">56</text>
<text x="113" y="84.8">57</text>
<text x="177.8" y="86.1">91</text>
<text x="177.8" y="88.6">92</text>
<text x="250.8" y="88.6">125</text>
<text x="250.8" y="86.1">126</text>
<text x="69.8" y="92.5">19</text>
<text x="69.8" y="95">20</text>
<text x="113" y="95">53</text>
<text x="113" y="92.5">54</text>
<text x="177.8" y="91.2">93</text>
<text x="177.8" y="93.7">94</text>
<text x="250.8" y="93.7">123</text>
<text x="250.8" y="91.2">124</text>
<text x="69.8" y="97.5">21</text>
<text x="69.8" y="100.1">22</text>
<text x="113" y="100.1">51</text>
<text x="113" y="97.5">52</text>
<text x="177.8" y="96.3">95</text>
<text x="177.8" y="98.8">96</text>
<text x="177.8" y="101.3">97</text>
<text x="250.8" y="101.3">120</text>
<text x="250.8" y="98.8">121</text>
<text x="250.8" y="96.3">122</text>
<text x="69.8" y="102.6">23</text>
<text x="69.8" y="105.2">24</text>
<text x="69.8" y="107.7">25</text>
<text x="113" y="107.7">48</text>
<text x="113" y="105.2">49</text>
<text x="113" y="102.6">50</text>
<text x="177.8" y="103.9">98</text>
<text x="177.8" y="106.4">99</text>
<text x="250.8" y="106.4">118</text>
<text x="250.8" y="103.9">119</text>
<text x="69.8" y="110.2">26</text>
<text x="69.8" y="112.8">27</text>
<text x="113" y="112.8">46</text>
<text x="113" y="110.2">47</text>
<text x="177.2" y="109">100</text>
<text x="177.2" y="111.5">101</text>
<text x="250.8" y="111.5">116</text>
<text x="250.8" y="109">117</text>
<text x="69.8" y="115.3">28</text>
<text x="69.8" y="117.9">29</text>
<text x="113" y="117.9">44</text>
<text x="113" y="115.3">45</text>
<text x="177.2" y="114">102</text>
<text x="177.2" y="116.6">103</text>
<text x="177.2" y="119.1">104</text>
<text x="250.8" y="119.1">113</text>
<text x="250.8" y="116.6">114</text>
<text x="250.8" y="114">115</text>
<text x="69.8" y="120.4">30</text>
<text x="69.8" y="122.9">31</text>
<text x="69.8" y="125.5">32</text>
<text x="113" y="125.5">41</text>
<text x="113" y="122.9">42</text>
<text x="113" y="120.4">43</text>
<text x="177.2" y="121.7">105</text>
<text x="177.2" y="124.2">106</text>
<text x="250.8" y="124.2">111</text>
<text x="250.8" y="121.7">112</text>
<text x="69.8" y="128">33</text>
<text x="69.8" y="130.6">34</text>
<text x="113" y="130.6">39</text>
<text x="113" y="128">40</text>
<text x="177.2" y="126.7">107</text>
<text x="177.2" y="129.3">108</text>
<text x="250.8" y="129.3">109</text>
<text x="250.8" y="126.7">110</text>
<text x="69.8" y="133.1">35</text>
<text x="69.8" y="135.6">36</text>
<text x="113" y="135.6">37</text>
<text x="113" y="133.1">38</text>
</g>
<g font-size="1.8" fill="#840084">
<text x="52.1" y="46.6">SDHC0_D1</text>
<text x="53.3" y="47.9">footprints:98ASS23177W_NXP</text>
<text x="52.1" y="49.2">SDHC0_D0</text>
</g>
</svg>
